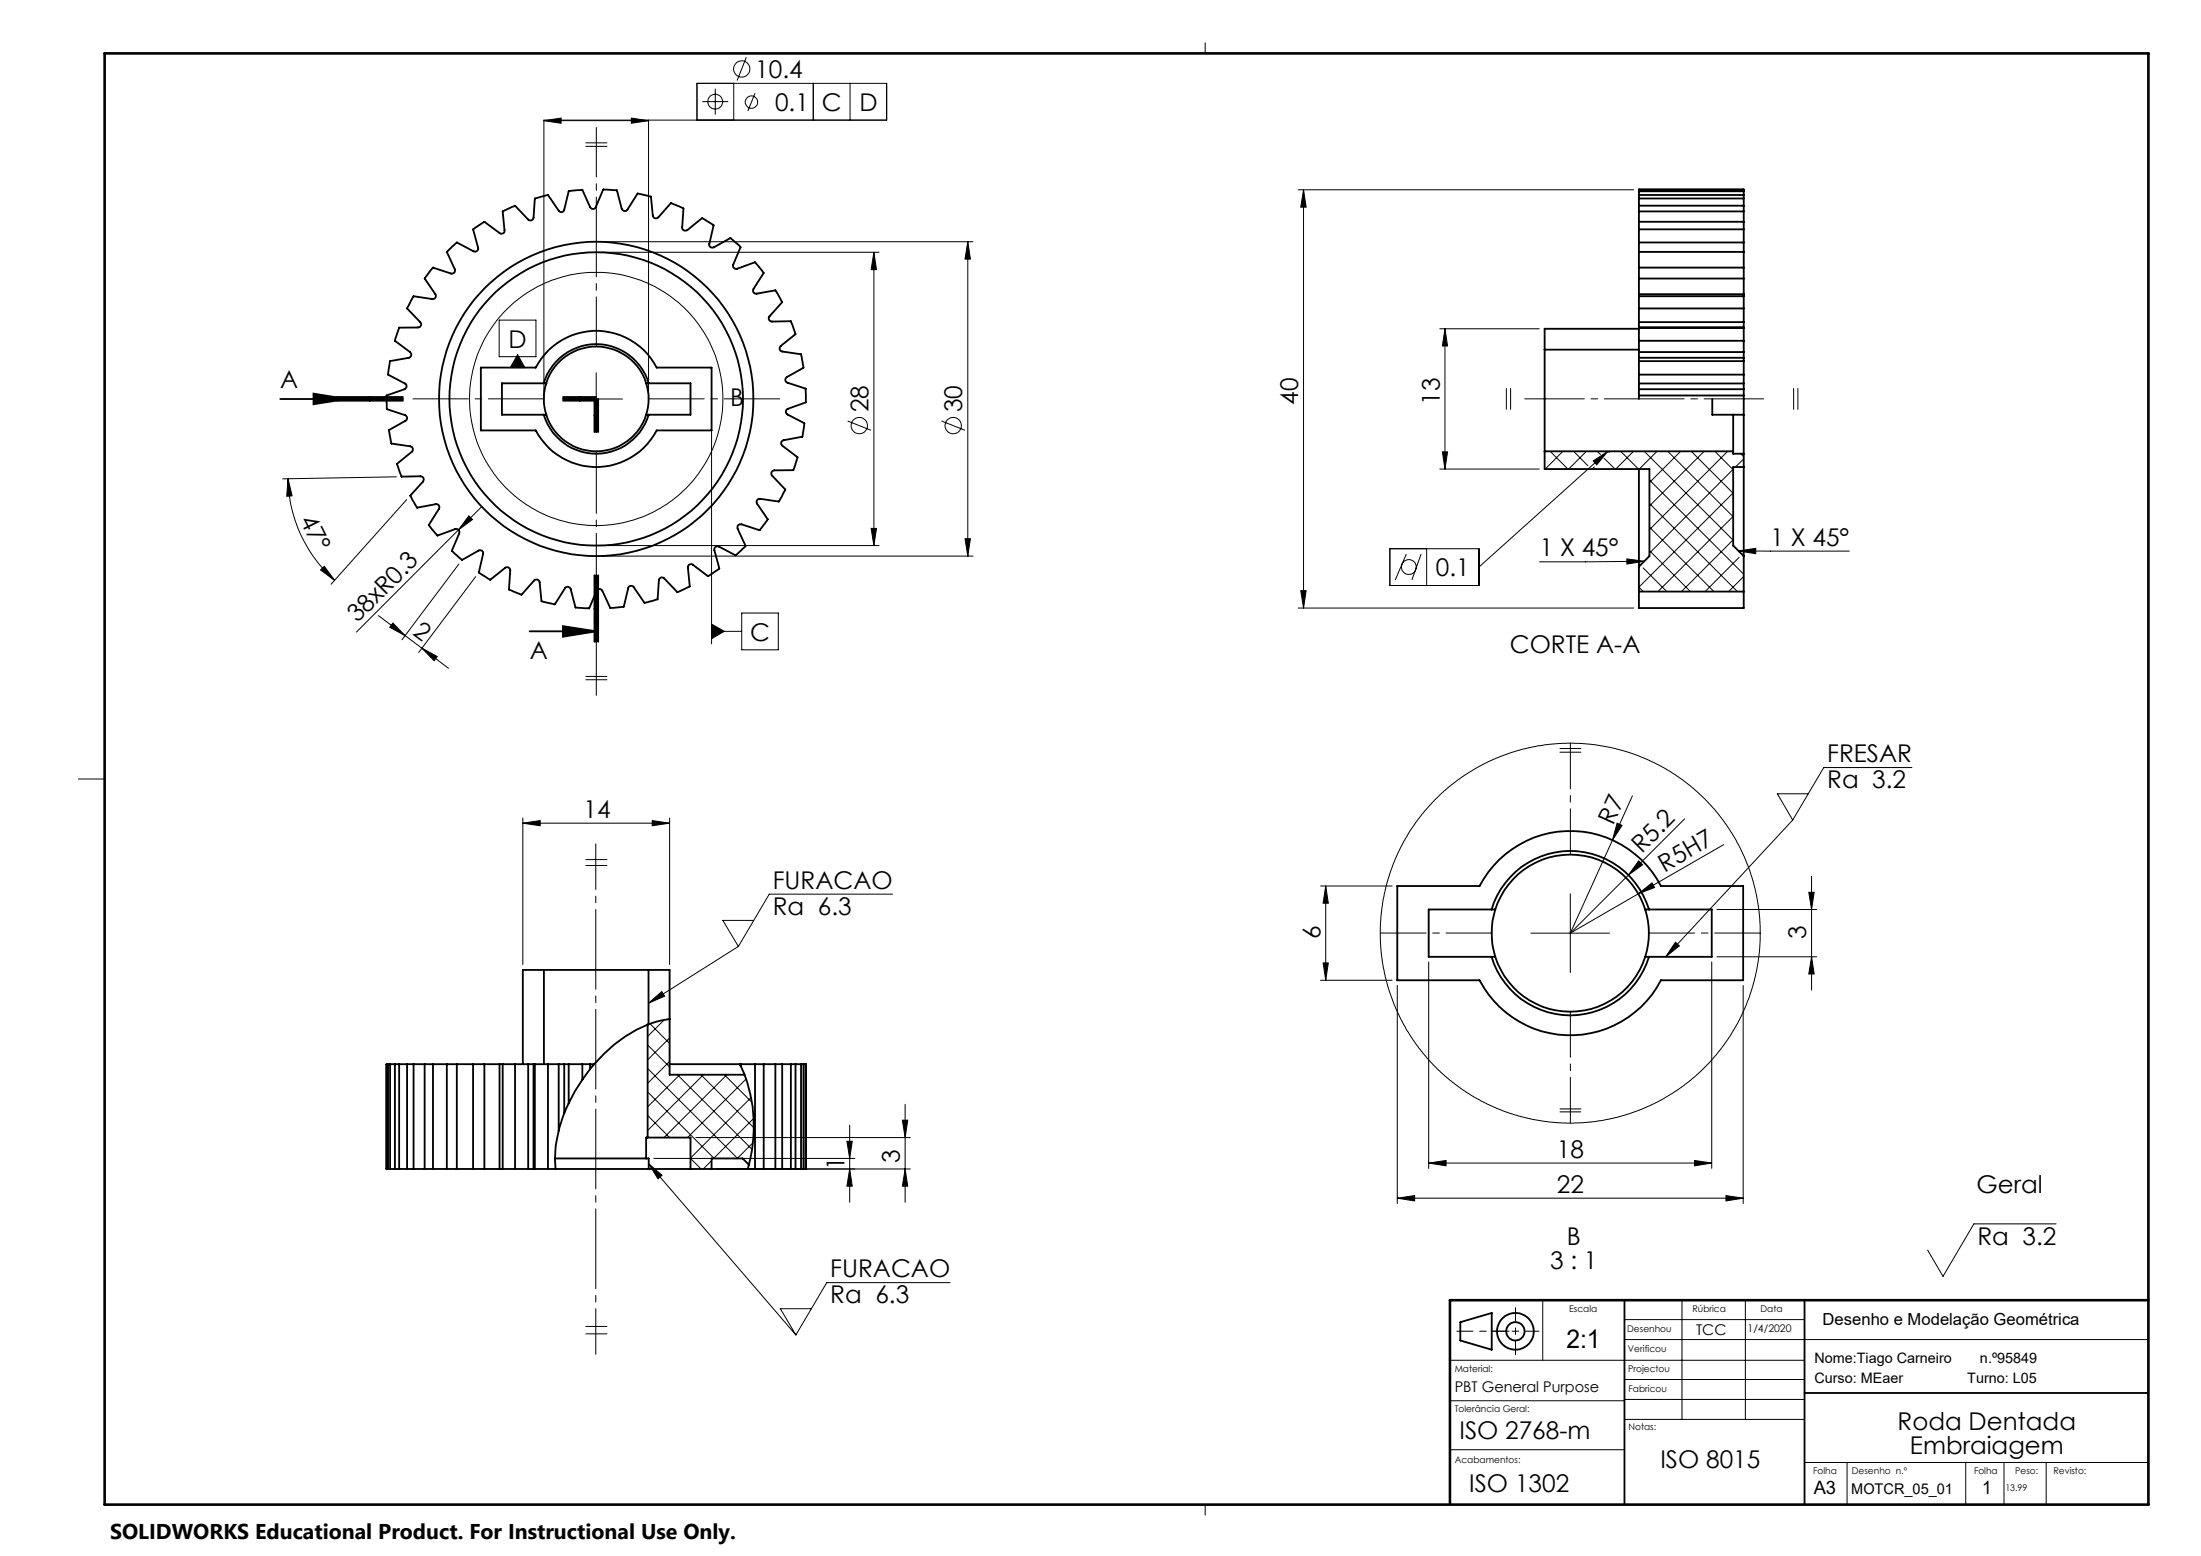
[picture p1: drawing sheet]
<svg xmlns="http://www.w3.org/2000/svg" width="420mm" height="297mm" viewBox="0 0 420 297" stroke-linecap="round" stroke-linejoin="round" font-family="sans-serif">
<g fill="none" stroke="#000" stroke-width=".19">
<path d="M134 19.4h5M136.5 16.9v5M140 15.9v7M142.4 10.9l-1.7 4.5M144.1 17.8l-1.4 3.4M155.2 15.9v7M162.2 15.9v7M230 8.2v2M103.8 23l3.3-.5v1zM103.8 23h20M111.8 27.3h4M111.8 27.9h4"/>
<path d="M120.5 22.5l3.3 .5-3.3 .5zM123.8 22.9v53.3M133 22.9v-7h36.2v7h-65.4v53.3M247.7 36.2h64M248.7 36.2l.5 3.3h-1zM248.7 36.2v79.9M114.8 46.1h70.9M114.8 48.2h52.9M166.8 48.2v55.9M166.8 48.2l.5 3.3h-1.1zM184.7 46.1v60M184.7 46.1l.5 3.4h-1.1z"/>
<path d="M95.2 61.1h7.1v7h-7.1zM98.8 67.7l1.4 2.5h-2.8zM98.8 68.1v2.1M108.8 76.2h10M113.8 71.2v9.9M274.7 62.8h19M275.7 62.8l.5 3.2h-1zM275.7 62.8v26.7M287.4 74.2v3.9M288.3 74.2v3.9M342.3 74.2v3.9M343.1 74.2v3.9"/>
<path d="M55 91.4l.7 3.2-1 .1zM55 91.4a26.4 26.4 0 0 0 8.9 19.4M75.6 91l-21.7 .4M77.6 95.4l-14.4 16.1M89.5 98.5l.7 .7-2.7 1.9zM92 96.7l-24 23.9M135.8 82.2v40.7M161.7 80.4l4.5 1.7M179.7 80.4l4.4 1.7M274.7 89.5h19M275.2 86.3h1l-.5 3.2zM295.8 86.1l3.4 3.4"/>
<path d="M298.2 86.1l-3.3 3.4M300.3 86.1l2.7 2.8M302.7 86.1l-3.4 3.4M304 88l2.8-1.9-2.1 2.6zM304.2 89.1l-.4 .4M304.8 86.1l.6 .6M306.1 87.5l2.1 2M306.8 86.1l-24.6 22.2M307.2 86.1l-.2 .3M309.2 86.1l3.5 3.4M311.7 86.1l-3.4 3.4M313.8 86.1l16.9 17"/>
<path d="M314.7 96.1l16.8 16.8M314.7 91.6l18 18M316.2 86.1l-3.4 3.4M318.2 86.1l12.5 12.5M320.7 86.1l-6 6M322.7 86.1l8 8.1M325.2 86.1l-10.5 10.5M327.2 86.1l3.5 3.6M329.7 86.1l-15 15M330.7 89.6l-16 16M330.7 94.1l-18 18 .9 .8M330.7 98.6l-14.3 14.3"/>
<path d="M332.2 86.6l.5 .6M332.7 87.6l-1.5 1.5M61.2 108.8l.7-.7 2 2.7zM72.2 117.5l5.1 3.8M75 118.9l2.3 2.4-2.9-1.6zM87.6 107.7l-10.9 14.4M90.8 110.1l-10.9 14.4M114.8 106.1h70.9M114.8 104.1h52.9M135.8 119.1l2.4 1.4-2.4 1.4zM141.5 117h7v7h-7zM166.2 100.9h1.1l-.5 3.2z"/>
<path d="M184.1 102.8h1.1l-.5 3.3zM247.7 116.1h64M248.2 112.7h1l-.5 3.4zM265.2 104.7h17v7.1h-17zM268.4 105.8l-2.2 4.9M271.2 105.8l-1.8 4.9M272.2 104.7v7.1M310.4 106.7l3.3 .4-3.3 .6zM313.5 108.4l4.6 4.5M313.7 107.1l-19.9 .1M314.7 105.1l7.9 7.8M314.7 100.6l12.4 12.3"/>
<path d="M330.7 103l-9.8 9.9M331.7 105.2l3.3-.5v1zM331.7 105.2h21.2M331.9 106.4l-6.5 6.5M332.7 110l-2.9 2.9M77.3 121.3l3.2 2.4M80.5 123.7l5.1 3.9M80.5 123.7l2.9 1.6-.6 .8zM111.8 129.1h4M111.8 129.7h4M135.8 120.5h5.7M15 148.7h5"/>
<path d="M99.8 157.1l3.3-.5v1zM99.8 156.1v28M99.8 157.1h28M124.5 156.6l3.3 .5-3.3 .5zM127.8 156.1v28M297.7 142.9h4M297.7 143.6h4M308.6 157.1l.9 .4-1.8 2.9zM311.5 151.9l-3.8 8.5M321.5 156.3l-21.9 21.8M342.1 156.5l-24.2 26.1M345.1 151.5h-5.9l2.9 5"/>
<path d="M364.8 146.5h-16.8l-5.9 10M111.8 164.1h4M111.8 165.2h4M143.8 175.7h-5.9l3 5M170.3 170.7h-23.5l-5.9 10M252 169.1h13.6M253 169.1v18M253 169.1l.5 3.3h-1zM292.1 178.1h15M299.6 170.6v15M307.7 160.4l-8.1 17.7M312.6 170.6l2.6-2.1 .5 .9z"/>
<path d="M312.6 170.6l-13 7.5M312.7 164.3l.7 .8-2.7 1.9zM319.7 179.8l.8 .7-2.6 2.1zM327.6 173.6h19.1M328.9 161.2l-16.3 9.4M345.2 170.3h1l-.5 3.3zM345.7 167.2v21.8M123.6 199.5l4.2 4.2M123.8 191.5l2.5-2.2 .5 .8zM124 195.4l3.8 3.8M126.7 194.7l-3.1 3.1M127.6 194.6l.2 .1"/>
<path d="M127.8 198.1l-4.2 4.2M140.9 180.7l-17.1 10.8M252 187.1h13.6M252.5 183.8h1l-.5 3.3zM266.6 188.1v41.6M272.6 183.6v39.4M326.6 183.6v39.4M327.6 182.6h19.1M332.6 188.1v41.6M345.7 182.6l.5 3.3h-1zM123.6 212.9l4.2 4.2M123.6 208.4l12.7 12.7"/>
<path d="M123.6 203.9l17.2 17.2M127.8 202.6l-4.2 4.2M129.3 205.1l14.2 14.3M129.7 205.1l-6.1 6.2M132.8 217.1h40.9M133.7 205.1l10.1 10.1M134.2 205.1l-10.6 10.7M138.2 205.1l5.3 5.3M138.7 205.1l-12 12M142.4 205.9l-11.2 11.2M143.3 209.5l-11.5 11.5M143.7 218.1l-3 3"/>
<path d="M143.8 213.5l-7.6 7.6M161.6 217.8h1l-.5 3.3zM162.1 214.8v14.7M172.2 213.8h1l-.5 3.3zM172.7 210.8v18.7M297.7 211.7h4M297.7 212.2h4M123.8 222.1l2.5 2.2-.7 .7zM123.8 222.1l28.1 32.7M124.8 221.1h38.3M131.8 221.1l2 2M135.8 221.5l-1.6 1.6"/>
<path d="M136.8 223.1h36.9M162.1 223.1l.5 3.3h-1zM172.7 223.1l.5 3.3h-1zM266.6 228.7l3.3-.5v1zM266.6 228.7h66M272.6 222l3.3-.5v1zM272.6 222h54M323.4 221.5l3.2 .5-3.2 .5zM329.4 228.2l3.2 .5-3.2 .5zM392.4 233.6h-15.7l-5.9 10-3-5M111.8 253.2h4M111.8 254.6h4"/>
<path d="M154.8 249.8h-5.9l3 5M181.3 244.8h-23.5l-5.9 10M276.7 259.6h67.6M294.4 248.2v11.4M310 251.9h34.3M310 255.7h100M321 248.2v22.7M333.1 248.2v22.7M276.7 276.7h33.3M276.7 267.4h33.3M310 270.9h34.3M310 263.3h34.3"/>
<path d="M310 267.1h34.3M344.3 279.1h65.5M352.5 279.1v8M375.1 279.1v8M382.4 279.1v8M390.5 279.1v8M230 287.2v2"/>
<circle cx="136.5" cy="19.4" r="1.41"/>
<circle cx="141.5" cy="13.2" r="1.56"/>
<circle cx="143.4" cy="19.5" r="1.18"/>
<circle cx="113.8" cy="76.2" r="24.2"/>
<circle cx="164" cy="81.2" r="1.55"/>
<circle cx="181.9" cy="81.2" r="1.55"/>
<circle cx="268.9" cy="108.2" r="1.41"/>
<circle cx="299.6" cy="178.1" r="36.3"/>
</g>
<g fill="none" stroke="#000" stroke-width=".35">
<path d="M312.7 39.3v1.1M312.7 37.2v.7M312.7 36.2v.3M312.7 36.2h20M312.7 36.5v.7M312.7 37.9v1.4M312.7 39.3h20M312.7 37.9h20M312.7 37.2h20M312.7 36.5h20M332.7 39.3v1.1M332.7 37.2v.7"/>
<path d="M332.7 36.2v.3M332.7 36.5v.7M332.7 37.9v1.4M85.7 47.6l1.5-1.3 3.2 1.7h.3l.3-.1 .3-.5-1-3.6 2.1-1.5 3.1 2.3h.5l.2-.3 .1-.3-.4-3.6 2.4-1.1 2.5 2.6 .6 .1 .3-.2 .1-.3 .3-3.6 2.5-.7 2.1 3.2 .5 .1 .4-.3 .9-3.7 2.6-.3 1.5 3.3 .6 .4 .4-.3 1.5-3.4 2.6 .1 .9 3.6 .5 .4 .5-.2 2.1-3.2 2.5 .6 .4 3.8 .2 .3 .3 .1 .5-.2 2.4-2.7 1.5 .6 .9 .4-.2 3.6 .2 .5 .3 .1 .5-.1 2.8-2.3 2.2 1.4-.9 3.7 .3 .5h.6l3.2-1.8 1.7 1.5 .2 .3-1.4 3.5 .2 .4 .2 .2h.4l3.4-1.2 1.6 2-1.9 3-.1 .4 .1 .3 .6 .3 3.6-.7 1.3 2.3-2.5 2.7-.1 .3 .1 .5 .5 .2 3.6-.1 .9 2.5-2.8 2.2-.2 .7 .1 .3 .4 .1 3.6 .5 .4 2.6-3.1 1.8-.3 .2v.4l.2 .4 3.6 1.2 .1 1v1.6l-3.4 1.2-.3 .2-.1 .3v.4l.3 .2 3.2 1.7-.4 2.6-3.7 .7-.3 .4v.3l.2 .3 2.9 2.2-.7 2.1-.1 .3-3.6 .1-.4 .1-.2 .3v.3l.2 .3 2.5 2.6-1.3 2.3-3.5-.5h-.4l-.2 .3-.1 .3 .1 .3 2 3-1.5 2.1-3.5-1.1h-.4l-.3 .3v.5l1.5 3.3-.2 .3-1.7 1.5-3.2-1.7-.7 .1-.2 .3v.3l1 3.5-2.2 1.5-3-2.3-.5 .1-.3 .5 .3 3.6-2.1 1-.2 .1-2.5-2.6-.7-.2-.3 .3-.1 .3-.2 3.6-2.5 .7-2.2-3.2-.5-.1-.4 .3-.9 3.7-2.5 .3-1.6-3.4-.4-.3h-.3l-.4 .4-1.4 3.3-2.6-.1-.9-3.5-.5-.5-.5 .1-2 3.3-2.6-.6-.3-3.6-.4-.6-.7 .2-2.4 2.7-1.5-.6-.9-.4 .3-3.8-.4-.4h-.5l-2.9 2.4-2.2-1.4 .8-3.7-.2-.5-.5-.1-3.3 1.9-2-1.8 1.4-3.3 .1-.3-.2-.4-.6-.1-3.4 1.2-1.7-2 1.9-3 .2-.4-.2-.3-.6-.3-3.5 .7-1.3-2.3 2.4-2.7 .1-.6-.5-.4-3.7 .1-.9-2.5 2.9-2.2 .2-.3v-.4l-.2-.3-.3-.1-3.6-.5-.5-2.6 3.2-1.8 .3-.4-.1-.3-.3-.4-3.5-1.1v-1.3v-1.3l3.4-1.2 .3-.2 .1-.3-.2-.5-3.4-1.8 .4-2.6 3.6-.6 .3-.2 .2-.3v-.3l-.3-.3-2.8-2.2 .8-2.5h3.6l.4-.2 .2-.3-.1-.4-2.6-2.7 1.2-2.4 3.6 .6 .3-.1 .3-.2 .1-.3-.1-.3-2.1-3 1.6-2.1 3.6 1.1 .6-.3v-.5l-1.5-3.3zM312.7 56.5v2.4M312.7 51.1v2.1M312.7 56.2v.3M312.7 46.3v1.8M312.7 42.3v1.5M312.7 40.4v1.9M312.7 43.8v2.5M312.7 48.1v3"/>
<path d="M312.7 53.2v3M312.7 58.9v2.6M312.7 58.9h20M312.7 56.5h20M312.7 53.2h20M312.7 56.2h20M312.7 51.1h20M312.7 48.1h20M312.7 46.3h20M312.7 43.8h20M312.7 42.3h20M312.7 40.4h20"/>
<path d="M332.7 56.5v2.4M332.7 51.1v2.1M332.7 56.2v.3M332.7 46.3v1.8M332.7 42.3v1.5M332.7 40.4v1.9M332.7 43.8v2.5M332.7 48.1v3M332.7 53.2v3M332.7 58.9v2.6M59.8 75.1l6.4 1.1-6.4 .9zM64.2 76.5h12.7"/>
<path d="M64.2 75.8h12.7M76.9 76.1l-23.4 .1M91.8 70.2h10.4a13 13 0 0 1 23.1 0h10.5v12h-10.5a13 13 0 0 1-23.1 0h-10.4zM103.8 73.2a10.5 10.5 0 0 1 10-7.5 10.5 10.5 0 0 1 10 7.5M103.8 79.2a10.5 10.5 0 0 0 10 7.4 10.5 10.5 0 0 0 10-7.4M104.2 73.2a10 10 0 0 1 9.6-7.1 10 10 0 0 1 9.5 7.1M104.2 79.2a10 10 0 0 0 9.6 6.9 10 10 0 0 0 9.5-6.9M104.2 73.2a10 10 0 0 0 0 6M104.2 73.2h-8.4v6h8.4M107.4 76.1h6.4v6.4M107.4 76.5h6.4M107.4 75.8h6.4"/>
<path d="M113.4 76.1v6.4M114.1 76.1v6.4M123.3 73.2a10 10 0 0 1 0 6M123.3 73.2h8.5v6h-8.5M294.7 66.7v19.4M294.7 66.7h18M312.7 75.5v.7M312.7 68.9v2.6M312.7 62.5v2.5M312.7 73.2v1.1M312.7 67.2v1.1M312.7 61.5v1"/>
<path d="M312.7 62.8h-18v3.9M312.7 73.2h20M312.7 75.5h20M312.7 74.3h20M312.7 62.5h.1M312.7 65v2.2M312.7 68.3v.6M312.7 71.5v1.7M312.7 74.3v1.2M312.7 71.5h20M312.7 68.9h20M312.7 68.3h20"/>
<path d="M312.7 65h20M312.7 67.2h20M312.7 62.5h20M312.7 61.5h20M326.7 76.2v3h6M330.7 79.2v6.9M332.7 75.5v3.7M332.7 68.9v2.6M332.7 62.5v2.5M332.7 73.2v1.1M332.7 67.2v1.1M332.7 61.5v1"/>
<path d="M332.7 79.2v7.4M332.7 62.5h.1M332.7 65v2.2M332.7 68.3v.6M332.7 71.5v1.7M332.7 74.3v1.2M294.7 86.1v3.4h20v16.6l-2 2.1M294.7 86.1h36M312.7 89.5v18.7M330.7 86.1v.5h2M332.7 89.1v17M332.7 86.6v2.5"/>
<path d="M332.7 89.1h-2v15l2 2M107.4 119.5l6.4 1-6.4 1zM113.4 109.8v6.4zM113.4 116.2v6.3M113.8 109.8v12.7M114.1 109.8v12.7M312.7 112.9h20M332.7 106.1v10h-20v-7.9M101.1 120.5h12.7M266.6 169.1h15.7a19.5 19.5 0 0 1 34.6 0h15.7v18h-15.7a19.5 19.5 0 0 1-34.6 0h-15.7zM284.6 173.6a15.7 15.7 0 0 1 15-11.2 15.7 15.7 0 0 1 15.1 11.2M285.3 173.6a15 15 0 0 1 14.3-10.5 15 15 0 0 1 14.3 10.5"/>
<path d="M285.3 173.6a15.5 15.5 0 0 0 0 9M285.3 173.6h-12.7v9h12.7M313.9 173.6a14.8 14.8 0 0 1 0 9M313.9 173.6h12.7v9h-12.7M103.8 185.1h-4v18M103.8 185.1h20M103.8 185.1v18M123.6 195.6v21.5M123.8 185.1h4v20h14.3M123.8 195.5a26.9 26.9 0 0 0-10.4 7.6M123.8 185.1v10.4M127.8 194.5l-1.9 .3-2.1 .7"/>
<path d="M284.6 182.6a15.7 15.7 0 0 0 15 11.2 15.7 15.7 0 0 0 15.1-11.2M285.3 182.6a15 15 0 0 0 14.3 10.5 15 15 0 0 0 14.3-10.5M73.8 203.1h.1M73.8 203.1v20M73.8 203.1h.2M74 203.1h.4M74 203.1v20M74.4 203.1h1M74.4 203.1v20M75.4 203.1h.8M75.4 203.1v20M76.2 203.1h1.5"/>
<path d="M76.2 203.1v20M77.7 203.1h1.2M77.7 203.1v20M78.9 203.1h2.1M78.9 203.1v20M81 203.1h1.6M81 203.1v20M82.6 203.1h2.7M82.6 203.1v20M85.3 203.1h1.9M85.3 203.1v20M87.2 203.1h3.1"/>
<path d="M87.2 203.1v20M90.3 203.1h2.1M90.3 203.1v20M92.4 203.1h2.9M92.4 203.1v20M95.3 203.1h.6M95.3 203.1v20M95.9 203.1h2.4M95.9 203.1v20M98.3 203.1h2.5M98.3 203.1v20M100.8 203.1h1"/>
<path d="M100.8 203.1v20M101.8 203.1h.3M101.8 203.1v20M102.1 203.1h2.5M102.1 203.1v20M104.6 203.1h2M104.6 203.1v20M106.6 215.8a19.9 19.9 0 0 0-.6 7.3M106.6 203.1h1.1M106.6 203.1v12.7M107.7 212.5l-1.1 3.3M107.7 203.1h.8"/>
<path d="M107.7 203.1v9.4M108.5 203.1h2.6M108.5 210.6l-.8 1.9M108.5 203.1v7.5M111.1 206.1l-1.4 2.2-1.2 2.3M111.1 203.1v3M111.1 203.1h1.5M112.6 203.1h.8M112.6 203.1v.9M112.6 204l-1.5 2.1M113.4 203.1l-.8 .9M123.6 217.1h-.3v4"/>
<path d="M123.6 217.1h8.2v6M127.8 203.1h13.4M141.2 203.1h.1M141.2 203.1l.1 .3v-.3M141.3 203.4a28.5 28.5 0 0 1 1.4 19.7M141.3 203.1h2.8M144.1 203.1h1.6M144.1 203.1v20M145.7 203.1h2.3M145.7 203.1v20M148 203.1h1.3M148 203.1v20"/>
<path d="M149.3 203.1h1.6M149.3 203.1v20M150.9 203.1h.9M150.9 203.1v20M151.8 203.1h1.1M151.8 203.1v20M152.9 203.1h.4M152.9 203.1v20M153.3 203.1h.4M153.3 203.1v20M153.7 203.1h.1M153.7 203.1v20"/>
<path d="M73.8 223.1h.1M73.8 223.1h.2M74 223.1h.4M74.4 223.1h1M75.4 223.1h.8M76.2 223.1h1.5M77.7 223.1h1.2M78.9 223.1h2.1M81 223.1h1.6M82.6 223.1h2.7M85.3 223.1h1.9M87.2 223.1h3.1"/>
<path d="M90.3 223.1h2.1M92.4 223.1h2.9M95.3 223.1h.6M95.9 223.1h2.4M98.3 223.1h2.5M100.8 223.1h1M101.8 223.1h.3M102.1 223.1h2.5M104.6 223.1h1.4M105.9 221.1h17.4M106 223.1h17.8M123.3 221.1h.5v2"/>
<path d="M123.8 223.1h12M135.8 223.1h6.9M142.7 223.1h1.4M142.9 222.3l-1.2-1.2h-5.9v2M144.1 223.1h1.6M145.7 223.1h2.3M148 223.1h1.3M149.3 223.1h1.6M150.9 223.1h.9M151.8 223.1h1.1M152.9 223.1h.4M153.3 223.1h.4"/>
<path d="M153.7 223.1h.1M278.7 252.4l6-1.8v7l-6-1.7zM310 248.2v38.9M344.3 248.2v38.9M344.3 265.9h65.5"/>
<circle cx="113.8" cy="76.1" r="28"/>
<circle cx="113.8" cy="76.2" r="30"/>
<circle cx="289.2" cy="254.1" r="1.75"/>
<circle cx="289.2" cy="254.1" r="3.5"/>
</g>
<path d="M113.8 66.1v-41.8" fill="none" stroke="#000" stroke-width=".19" stroke-dasharray="15.2 1.3 1.3 1.3" stroke-dashoffset="5.8"/>
<path d="M103.8 76.1h-25M123.8 76.1h25" fill="none" stroke="#000" stroke-width=".19" stroke-dasharray="15.2 1.3 1.3 1.3" stroke-dashoffset="4.6"/>
<path d="M113.8 86.1v46.6" fill="none" stroke="#000" stroke-width=".19" stroke-dasharray="15.2 1.3 1.3 1.3" stroke-dashoffset="3.4"/>
<path d="M113.7 161.1v97.4M284.7 178.1h-21.3M299.7 163.1v-21.3M314.7 178.1h21.2M299.7 193.1v21.3" fill="none" stroke="#000" stroke-width=".19" stroke-dasharray="15.2 1.3 1.3 1.3" stroke-dashoffset="6.5"/>
<path d="M64.2 76.1h12.7M113.8 122.5v-12.7" fill="none" stroke="#000" stroke-width=".35" stroke-dasharray="6.3 1.3 1.3 1.3" stroke-dashoffset="1.9"/>
<path d="M107.4 76.1h6.4M113.8 82.5v-6.4" fill="none" stroke="#000" stroke-width=".35" stroke-dasharray="6.3 1.3 1.3 1.3" stroke-dashoffset="3.2"/>
<path d="M291 76.1h45.6" fill="none" stroke="#000" stroke-width=".19" stroke-dasharray="15.2 1.3 1.3 1.3" stroke-dashoffset="3.9"/>
<path d="M284.7 254.1h9M289.2 249.6v9" fill="none" stroke="#000" stroke-width=".19" stroke-dasharray="6.3 1.3 1.3 1.3" stroke-dashoffset="3.8"/>
<path d="M288 254.1h-10" fill="none" stroke="#000" stroke-width=".19" stroke-dasharray="6.3 1.3 1.3 1.3" stroke-dashoffset="3.3"/>
<path d="M20 10.2h390v277h-390zM410 248.2h-133.3v38.9" fill="none" stroke="#000" stroke-width=".5"/>
<g fill="#000">
<path d="M89.5 98.5l.7 .7-2.7 1.9zM310.4 106.7l3.3 .4-3.3 .6zM331.7 105.2l3.3-.5v1zM308.6 157.1l.9 .4-1.8 2.9zM312.7 164.3l.7 .8-2.7 1.9zM312.6 170.6l2.6-2.1 .5 .9z"/>
<path d="M103.8 23l3.3-.5v1zM120.5 22.5l3.3 .5-3.3 .5z"/>
<path d="M184.7 46.1l.5 3.4h-1.1zM184.1 102.8h1.1l-.5 3.3zM166.8 48.2l.5 3.3h-1.1zM166.2 100.9h1.1l-.5 3.2zM345.2 170.3h1l-.5 3.3zM345.7 182.6l.5 3.3h-1zM253 169.1l.5 3.3h-1zM252.5 183.8h1l-.5 3.3z"/>
<path d="M55 91.4l.7 3.2-1 .1zM61.2 108.8l.7-.7 2 2.7z"/>
<path d="M248.2 112.7h1l-.5 3.4zM248.7 36.2l.5 3.3h-1zM275.2 86.3h1l-.5 3.2zM275.7 62.8l.5 3.2h-1z"/>
<path d="M80.5 123.7l2.9 1.6-.6 .8zM75 118.9l2.3 2.4-2.9-1.6z"/>
<path d="M107.4 119.5l6.4 1-6.4 1zM59.8 75.1l6.4 1.1-6.4 .9z"/>
<path d="M135.8 119.1l2.4 1.4-2.4 1.4zM98.8 67.7l1.4 2.5h-2.8zM304 88l2.8-1.9-2.1 2.6zM319.7 179.8l.8 .7-2.6 2.1zM123.8 191.5l2.5-2.2 .5 .8zM123.8 222.1l2.5 2.2-.7 .7z"/>
<path d="M162.1 223.1l.5 3.3h-1zM161.6 217.8h1l-.5 3.3z"/>
<path d="M172.7 223.1l.5 3.3h-1zM172.2 213.8h1l-.5 3.3z"/>
<path d="M266.6 228.7l3.3-.5v1zM329.4 228.2l3.2 .5-3.2 .5zM272.6 222l3.3-.5v1zM323.4 221.5l3.2 .5-3.2 .5zM99.8 157.1l3.3-.5v1zM124.5 156.6l3.3 .5-3.3 .5z"/>
</g>
<text font-size="4.9" x="298.9" y="257.4">2:1</text>
<g font-size="4.7">
<text x="144.1" y="14.9">10.4</text>
<text x="147.9" y="21.2">0.1</text>
<text x="156.8" y="21.2">C</text>
<text x="164" y="21.2">D</text>
<text x="97" y="66.3">D</text>
<text x="53.5" y="74.1">A</text>
<text x="139.4" y="77.4">B</text>
<text x="247.7" y="77.3" transform="rotate(-90 247.7 77.3)">40</text>
<text x="274.7" y="77.3" transform="rotate(-90 274.7 77.3)">13</text>
<text x="165.7" y="78.7" transform="rotate(-90 165.7 78.7)">28</text>
<text x="183.6" y="78.7" transform="rotate(-90 183.6 78.7)">30</text>
<text x="57.1" y="99.2" transform="rotate(63 57.1 99.2)">47°</text>
<text x="293.8" y="106.2">1 X 45°</text>
<text x="337.9" y="104.2">1 X 45°</text>
<text x="274" y="110">0.1</text>
<text x="68.2" y="119" transform="rotate(-45 68.2 119)">38xR0.3</text>
<text x="78.6" y="121" transform="rotate(37 78.6 121)">2</text>
<text x="101.1" y="125.8">A</text>
<text x="143.2" y="122.3">C</text>
<text x="288.1" y="124.6">CORTE A-A</text>
<text x="348.7" y="145.5">FRESAR</text>
<text x="348.7" y="150.5">Ra 3.2</text>
<text x="111.4" y="156.1">14</text>
<text x="307.9" y="157.6" transform="rotate(-66 307.9 157.6)">R7</text>
<text x="313.3" y="163.1" transform="rotate(-45 313.3 163.1)">R5.2</text>
<text x="317.6" y="166.6" transform="rotate(-30 317.6 166.6)">R5H7</text>
<text x="147.4" y="169.6">FURACAO</text>
<text x="147.4" y="174.6">Ra 6.3</text>
<text x="252" y="179.2" transform="rotate(-90 252 179.2)">6</text>
<text x="344.7" y="179.2" transform="rotate(-90 344.7 179.2)">3</text>
<text x="171.7" y="221.9" transform="rotate(-90 171.7 221.9)">3</text>
<text x="297.1" y="221">18</text>
<text x="161.1" y="223.4" transform="rotate(-90 161.1 223.4)">1</text>
<text x="297.1" y="227.7">22</text>
<text x="377.2" y="227.8">Geral</text>
<text x="299" y="237.7">B</text>
<text x="377.3" y="237.6">Ra 3.2</text>
<text x="158.4" y="243.8">FURACAO</text>
<text x="295.8" y="242.2">3 : 1</text>
<text x="158.4" y="248.8">Ra 6.3</text>
<text x="278.5" y="274.6">ISO 2768-m</text>
<text x="362.1" y="272.9">Roda Dentada</text>
<text x="316.8" y="280.1">ISO 8015</text>
<text x="364.5" y="277.5">Embraiagem</text>
<text x="280.4" y="284.7">ISO 1302</text>
</g>
<text font-size="4.1" x="21" y="293.7">SOLIDWORKS Educational Product. For Instructional Use Only.</text>
<g font-size="3.5">
<text x="346.1" y="285.2">A3</text>
<text x="378.2" y="285.2">1</text>
</g>
<text font-size="3.2" x="347.8" y="252.9">Desenho e Modelação Geométrica</text>
<g font-size="2.8">
<text x="323.6" y="254.9">TCC</text>
<text x="277.6" y="265.7">PBT General Purpose</text>
<text x="353.3" y="285.2">MOTCR_05_01</text>
</g>
<g font-size="2.7">
<text x="346.2" y="264">Curso: MEaer</text>
<text x="346.2" y="260.2">Nome:Tiago Carneiro</text>
<text x="375.4" y="264">Turno: L05</text>
<text x="377.8" y="260.2">n.º95849</text>
</g>
<text font-size="2" x="333.5" y="254.3">1/4/2020</text>
<g font-size="1.8">
<text x="299.4" y="250.5">Escala</text>
<text x="322.9" y="250.4">Rúbrica</text>
<text x="335.9" y="250.4">Data</text>
<text x="310.5" y="254.3">Desenhou</text>
<text x="277.6" y="261.8">Material:</text>
<text x="310.7" y="258.1">Verificou</text>
<text x="310.7" y="261.8">Projectou</text>
<text x="277.6" y="269.6">Tolerância Geral:</text>
<text x="310.8" y="265.6">Fabricou</text>
<text x="310.8" y="272.9">Notas:</text>
<text x="277.6" y="279.3">Acabamentos:</text>
<text x="346" y="281.4">Folha</text>
<text x="353.4" y="281.4">Desenho n.º</text>
<text x="376.7" y="281.4">Folha</text>
<text x="384.6" y="281.4">Peso:</text>
<text x="391.8" y="281.4">Revisto:</text>
<text x="382.7" y="284.7">13.99</text>
</g>
</svg>
